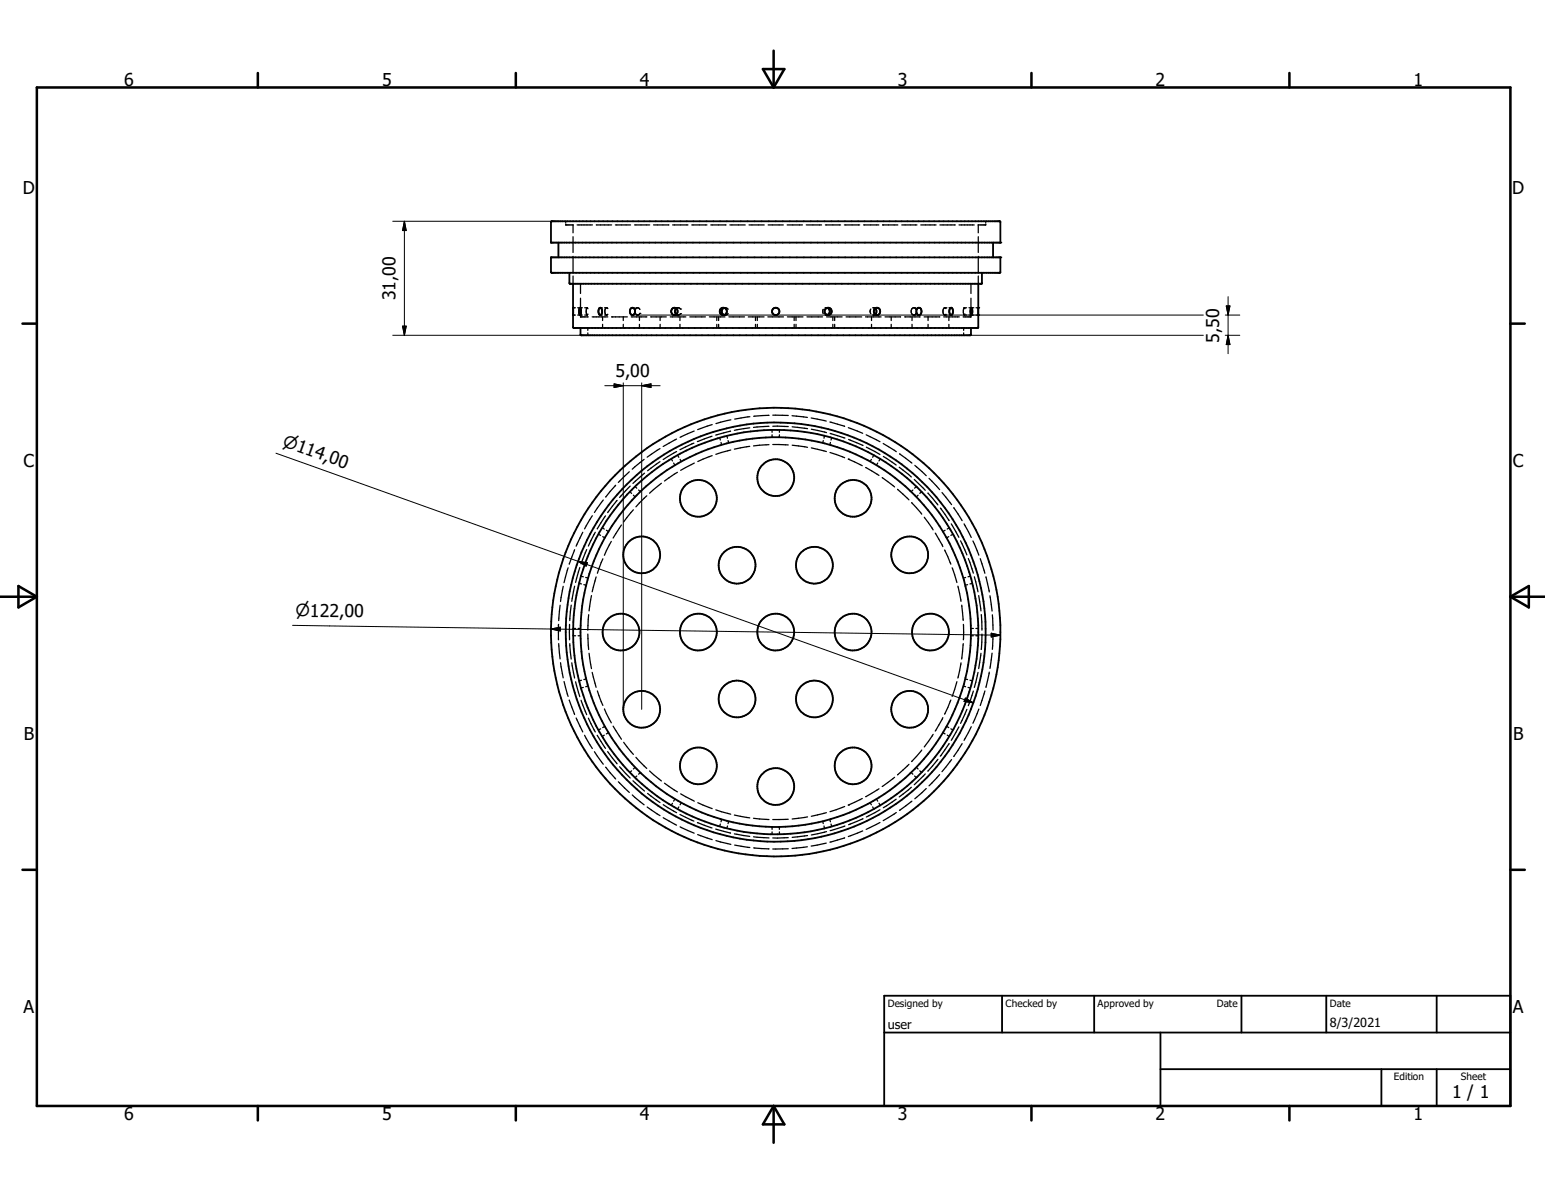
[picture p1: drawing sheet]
<svg xmlns="http://www.w3.org/2000/svg" width="279mm" height="216mm" viewBox="0 0 279 216" stroke-linecap="round" stroke-linejoin="round" font-family="sans-serif">
<g fill="#000">
<circle cx="103.6" cy="55.6" r=".17"/>
<circle cx="103.6" cy="57" r=".17"/>
<circle cx="103.8" cy="59.3" r=".17"/>
<circle cx="176.9" cy="55.6" r=".17"/>
<circle cx="176.9" cy="57" r=".17"/>
<circle cx="180.9" cy="43.9" r=".17"/>
<circle cx="180.9" cy="46.5" r=".17"/>
</g>
<g fill="none" stroke="#000" stroke-width=".33">
<path d="M99.6 46.5h81.3v2.8h-81.1l-.2-.1zM99.7 40.1l81.1-.1 .1 .1v3.8h-81.3zM101 43.9v2.6M103 49.3v2h74.5l.1-2M103.6 51.3v7.9l.2 .1h73l.1-.1v-7.9M104.9 55.6l.2 .5-.2 .9-.2-.4zM105 59.3v1.2l.1 .1h70.4l.1-.1v-1.2M108.4 55.7a.48 .48 0 0 1 .5 .2 .48 .48 0 0 1 0 .5 .33 .33 0 0 1-.1 .5 .33 .33 0 0 1-.5-.1l-.1-.5zM114.1 55.8a.62 .62 0 0 1 .8 .3 .62 .62 0 0 1-.4 .8 .65 .65 0 0 1-.6-.4 .65 .65 0 0 1 .2-.7zM122.3 55.8a.71 .71 0 0 0 0 1M131 55.7a.66 .66 0 0 0-.5 .6 .66 .66 0 0 0 .5 .6M149.6 55.7a.67 .67 0 0 1 .5 .6 .67 .67 0 0 1-.5 .6"/>
<path d="M158.3 55.8a.61 .61 0 0 1 .9 .5 .61 .61 0 0 1-1 .5 .71 .71 0 0 1 .1-1zM158.3 55.8l.2 .4-.1 .4-.1 .2M165.9 55.8a.59 .59 0 0 1 .7 .2 .59 .59 0 0 1-.1 .8 .49 .49 0 0 1-.7 0 .49 .49 0 0 1-.1-.6zM171.8 55.8a.34 .34 0 0 1 .5 0 .34 .34 0 0 1 0 .4 .52 .52 0 0 1-.4 .7l-.2-.5zM175.6 55.6l.2 .6-.1 .8-.1-.1-.1-.5zM179.6 43.9v2.6M111.2 86a40.6 40.6 0 0 1 59.8 1.7 40.6 40.6 0 0 1-6.7 59.4 40.6 40.6 0 0 1-58.6-11.5 40.5 40.5 0 0 1 5.5-49.6zM159.9 186.7h113.2M159.9 180.1h113.2v19.9h-113.2zM181.2 180.1v6.6M197.9 180.1v6.6M209.9 193.3h63.2"/>
<path d="M209.9 186.7v13.3M224.5 180.1v6.6M239.8 180.1v6.6M249.8 193.3v6.7M259.8 180.1v6.6M259.8 193.3v6.7"/>
<circle cx="122" cy="56.3" r=".62"/>
<circle cx="130.8" cy="56.3" r=".65"/>
<circle cx="140.3" cy="56.3" r=".67"/>
<circle cx="149.8" cy="56.3" r=".65"/>
<circle cx="126.3" cy="90.1" r="3.3"/>
<circle cx="140.3" cy="86.4" r="3.3"/>
<circle cx="154.3" cy="90.1" r="3.3"/>
<circle cx="112.3" cy="114.3" r="3.3"/>
<circle cx="116.1" cy="100.3" r="3.3"/>
<circle cx="126.3" cy="114.3" r="3.3"/>
<circle cx="133.3" cy="102.2" r="3.3"/>
<circle cx="140.2" cy="114.3" r="37.9"/>
<circle cx="140.3" cy="114.3" r="35.3"/>
<circle cx="140.3" cy="114.3" r="3.3"/>
<circle cx="140.3" cy="114.3" r="36.6"/>
<circle cx="147.3" cy="102.2" r="3.3"/>
<circle cx="154.3" cy="114.3" r="3.3"/>
<circle cx="164.5" cy="100.3" r="3.3"/>
<circle cx="168.3" cy="114.3" r="3.3"/>
<circle cx="116.1" cy="128.3" r="3.3"/>
<circle cx="126.3" cy="138.5" r="3.3"/>
<circle cx="133.3" cy="126.4" r="3.3"/>
<circle cx="147.3" cy="126.4" r="3.3"/>
<circle cx="154.3" cy="138.5" r="3.3"/>
<circle cx="164.5" cy="128.3" r="3.3"/>
<circle cx="140.3" cy="142.2" r="3.3"/>
</g>
<g fill="none" stroke="#000" stroke-width=".23">
<path d="M102.3 40.5v.2h1.4M102.3 40v.2M103.6 57h.5M103.6 55.6h.5M103.6 40.7v1.4M103.6 42.8v2.8M103.6 46.4v2.8M103.6 49.9v1.4M104.4 40.7h2.7M104.5 57h.8M104.5 55.6h.8M105 57h.1"/>
<path d="M105 55.6h.1M105 51.3v1.8M105 53.9v2.2M105 56.5v.6M105 57.2v.1h1.4M105.7 55.6h.5l.1 .2M106.1 55.6l-.1 .7 .2 .7h-.5M106.3 56.8l-.1 .2M106.3 59.3v.4M107.1 57.3h2.8M107.8 40.7h2.8M108.5 57h.4"/>
<path d="M108.5 55.6h.4M109 57.3v.7M109 58.6v.7M109.3 55.6h.5l.1 .2M109.6 55.6a.96 .96 0 0 0 0 1.4M109.9 56.8l-.1 .2h-.5M110.6 57.3h.1M110.6 57.3h2.8M111.3 40.7h2.7M112.7 57.3v.7M112.7 58.6v.7M114.2 57.3h2.8"/>
<path d="M114.4 57h.3M114.4 55.6h.3M114.7 40.7h2.8M115 55.6h.4l.3 .4M115.2 55.6a.75 .75 0 0 0 0 1.4M115.6 57.3v.7M115.6 58.6v.7M115.7 56.7h.1M115.7 56.7l-.3 .3h-.4M117.7 57.3h2.8M118.2 40.7h2.8M119.4 57.3v.7"/>
<path d="M119.4 58.6v.7M121.2 57.3h2.8M121.6 40.7h2.8M122 57h.2M122 55.6h.2M122.3 56.8l.2 .2M122.4 55.6h.3l.4 .3M122.5 55.6l-.2 .2M123 57.3v.7M123 58.6v.7M123.1 56.7h.1M123.1 55.9h.1"/>
<path d="M123.1 56.7l-.3 .2-.4 .1M124.7 57.3h2.9M125.1 40.7h2.7M128.3 57.3h2.8M128.5 40.7h2.8M129.6 57.3v.7M129.6 58.6v.7M130 57.3v.7M130 58.6v.7M130.8 57h.1M130.8 55.6h.1M131 56.9l.1 .1"/>
<path d="M131 55.6l.4 .1 .3 .2M131.1 55.6l-.1 .1M131.7 56.7l-.3 .2-.4 .1M131.8 57.3h2.8M132 40.7h2.8M135.3 57.3h2.9M135.5 40.7h2.7M136.6 57.3v.7M136.6 58.6v.7M137 57.3v.7M137 58.6v.7M138.9 57.3h2.8"/>
<path d="M138.9 40.7h2.8M142.3 40.7h2.8M142.4 57.3h2.8M143.6 57.3v.7M143.6 58.6v.7M143.9 57.3v.7M143.9 58.6v.7M145.8 40.7h2.8M145.9 57.3h2.9M148.9 55.9l-.1 .3 .1 .5M149.2 56.9l.3 .1M149.3 40.7h2.7"/>
<path d="M149.4 55.6l.2 .1M149.5 57.3h2.8M149.5 55.6l-.3 .1M149.6 56.9l-.2 .1M149.6 57h.2M149.6 55.6h.2M150.6 57.3v.7M150.6 58.6v.7M150.9 57.3v.7M150.9 58.6v.7M152.7 40.7h2.8M153 57.3h2.8"/>
<path d="M156.2 40.7h2.7M156.5 57.3h2.8M157.5 55.9l-.1 .3 .1 .5M157.6 57.3v.7M157.6 58.6v.7M157.9 57h.3M157.9 55.6h.3M158 55.6l.3 .2M158.3 56.8l-.3 .2M158.4 57h.2M158.4 55.6h.2M159.6 40.7h.1"/>
<path d="M159.6 40.7h2.8M160 57.3h2.9M161.2 57.3v.7M161.2 58.6v.7M163.1 40.7h2.7M163.6 57.3h2.8M164.9 57.3v.7M164.9 58.6v.7M165.3 55.6l.3 .4M165.6 55.6h-.4a.75 .75 0 0 0 0 1.4h.4M165.6 56.7h.1M165.6 56.7l-.3 .3"/>
<path d="M165.9 57h.3M165.9 55.6h.3M166.5 40.7h2.8M167.1 57.3h2.8M167.8 57.3v.7M167.8 58.6v.7M170 40.7h2.7M170.7 57.3h2.8M170.9 55.6l.2 .2M171.1 56.8l-.2 .2M171.2 55.6h-.4a.96 .96 0 0 0 0 1.4h.4M171.6 57.3v.7"/>
<path d="M171.6 58.6v.7M171.6 57h.4M171.6 55.6h.4M173.4 40.7h2.8M174.3 59.3v.4M174.4 55.6l.1 .2M174.5 56.8l-.1 .2M174.8 55.6h-.5l-.1 .5 .1 .9h.5M175.2 57h.9M175.2 55.6h.9M175.6 57h.1M175.6 55.6h.1"/>
<path d="M175.6 51.3v1.8M175.6 53.9v2M175.6 56.1v.4M175.6 56.7v.4M175.6 57.2v.1h-1.4M176.5 57h.4M176.5 55.6h.4M176.9 40.7v1.4M176.9 42.8v2.8M176.9 46.4v2.8M176.9 49.9v1.4M178.3 40.5v.2h-1.4"/>
<path d="M178.3 40v.2M106.3 60.2v.4M122.4 79.4l-2.5 1.3M125.5 77.9l-2.5 1.2M128.8 78.9l-2.7 .9M128.8 76.8l-2.6 .9M130.2 79.2l.1 .4M130.4 80l.1 .4M131.4 78.8l.2 .4M131.7 79.7l.1 .4M132.1 78l-2.7 .7M132.2 75.9l-2.7 .7"/>
<path d="M135.6 77.4l-2.8 .4M135.6 75.4l-2.7 .4M139.1 75.1l-2.8 .2M139.1 77.1l-2.8 .2M139.6 77.7v.5M139.6 78.6v.5M139.8 75.1h2.7M139.8 77.1h2.7M140.9 77.7v.5M140.9 78.6v.5M143.2 75.2l2.8 .3M143.3 77.2l2.7 .3"/>
<path d="M146.7 75.6l2.7 .5M146.7 77.6l2.8 .6M148.9 79.7l-.1 .4M149.1 78.8l-.1 .4M150.1 76.3l2.6 .8M150.1 78.4l2.7 .8M150.2 80l-.1 .4M150.4 79.2l-.1 .4M153.4 77.3l2.6 1M153.5 79.5l2.5 1.1M156.6 78.6l2.5 1.3M174.3 60.2v.4"/>
<path d="M103.9 99.4l-1 2.6M105.4 96.2l-1.2 2.6M106.1 99.4l-1 2.6M107.1 93.2l-1.4 2.4M107.6 96.2l-1.2 2.5M108.2 96.6l.4 .2M108.9 95.4l.4 .3M109 97l.4 .3M109.1 90.4l-1.6 2.3M109.5 93.3l-1.5 2.3M109.5 89.8h.1M109.7 95.9l.3 .2"/>
<path d="M110.5 97.9l-1.2 2.5M111.3 87.7l-1.7 2.1M111.6 90.5l-1.7 2.2M112.4 94.9l-1.5 2.4M113.8 85.3l-2 1.9M113.9 88.9l.3 .3M114 87.9l-1.9 2.1M114.5 92.2l-1.7 2.2M114.5 89.5l.3 .3M114.8 88l.4 .3M115.5 88.6l.3 .3M116.5 83.1l-2.2 1.7"/>
<path d="M116.6 85.6l-2.1 1.8M117 89.6l-2 2.1M119.4 81.1l-2.4 1.6M119.4 83.5l-2.3 1.6M119.6 87.4l-2.1 1.8M121.4 83l.2 .3M121.8 83.7l.2 .4M122.4 81.6l-2.5 1.5M122.5 85.4l-2.3 1.6M122.5 82.3l.3 .4M123 83.1l.2 .4M125.5 80.1l-2.5 1.2"/>
<path d="M125.6 83.7l-2.5 1.4M128.8 82.4l-2.6 1.1M132.1 81.4l-2.6 .8M135.6 80.7l-2.8 .5M139.1 80.4l-2.8 .2M139.8 80.4l2.7 .1M143.3 80.5l2.7 .4M146.7 81l2.7 .6M150.1 81.8l2.6 1M153.4 83h.1M153.4 83l2.5 1.2M156.6 84.5l2.4 1.5"/>
<path d="M156.7 80.9l2.4 1.3M157.6 83.1l-.2 .4M158 82.3l-.2 .4M158.7 83.7l-.2 .4M159.2 83l-.2 .3M159.5 86.4l2.3 1.6M159.7 80.2l2.4 1.5M159.7 82.5l2.4 1.6M162.3 88.5l2.1 1.9M162.6 84.5l2.2 1.7M162.7 82.1l2.2 1.6M164.9 90.9l1.8 2.1"/>
<path d="M165.1 88.6l-.3 .3M165.3 86.7l2 2M165.4 84.2l2.1 1.8M165.7 88l-.3 .3M166 89.5l-.3 .3M166.7 88.9l-.4 .3M167.1 93.5l1.6 2.3M167.8 89.2l1.8 2.1M168 86.5l1.9 2M169.1 96.4l1.4 2.4M170 91.9l1.6 2.2M170.4 89.1l1.7 2.1"/>
<path d="M170.8 99.4l1.2 2.6M170.9 95.9l-.4 .2M171.6 97l-.4 .3M171.7 95.4l-.4 .3M172 94.7l1.4 2.5M172.3 96.6l-.3 .2M172.5 91.8l1.5 2.3M173.7 97.8l1.2 2.5M174.3 94.7l1.3 2.5M175.9 97.8l1.1 2.6M101 112.9v2.8M101 116.4l.3 2.7"/>
<path d="M101.3 109.4l-.3 2.8M101.4 119.8l.4 2.8M101.8 106l-.4 2.8M102.7 102.7l-.7 2.7M103 112.9v2.8M103 116.4l.3 2.8M103.3 109.4l-.3 2.8M103.4 119.9l.5 2.7M103.7 113.6h.4M103.7 115h.4M103.9 106l-.5 2.7M104.5 113.6h.5"/>
<path d="M104.5 115h.5M104.7 105.5l.5 .1M104.9 102.6l-.8 2.7M105.1 104.2l.4 .1M105.6 105.7l.4 .1M105.9 104.4l.5 .1M106.3 114.7l.2 2.7M106.5 111.1l-.2 2.8M106.5 118.1l.5 2.8M107 107.7l-.5 2.8M107.8 104.3l-.7 2.7M109 101l-1 2.7"/>
<path d="M172.2 102.7l.8 2.6M173.2 106l.6 2.7M173.8 119.9l-.6 2.7M173.9 109.4l.3 2.8M174.2 116.4l-.3 2.8M174.2 112.9v2.8M174.6 104.4l-.4 .1M175 105.7l-.5 .1M175.1 101l.9 2.6M175.5 104.2l-.4 .1M175.6 113.6h.4M175.6 115h.4"/>
<path d="M175.8 105.5l-.4 .1M176.2 104.3l.7 2.7M176.5 113.6h.4M176.5 115h.4M177 107.7l.4 2.8M177.3 101l.8 2.7M177.4 118.1l-.4 2.8M177.4 111.1l.2 2.8M177.6 114.7l-.2 2.7M178.3 104.3h.1M178.3 104.3l.6 2.7M179 107.7l.4 2.8"/>
<path d="M179.4 118.1l-.4 2.8M179.5 111.2l.1 2.7M179.6 114.7l-.1 2.7M102 123.2l.7 2.7M102.9 126.6l1 2.6M104.1 123.3l.8 2.7M104.2 129.8l1.2 2.5M105.1 126.6l1 2.6M105.2 123l-.5 .1M105.5 124.3l-.4 .1M105.7 133l1.4 2.3M106 122.8l-.4 .1"/>
<path d="M106.4 124l-.5 .2M106.4 129.9l1.2 2.4M107.1 121.6l.7 2.7M107.5 135.9l1.6 2.3M108 133l1.5 2.3M108 124.9l1 2.7M108.6 131.8l-.4 .2M109.3 132.9l-.4 .3M109.3 128.2l1.2 2.5M109.4 131.3l-.4 .3M109.5 138.7h.1M109.6 138.7l1.7 2.2"/>
<path d="M109.9 135.9l1.7 2.2M110 132.5l-.3 .2M110.9 131.3l1.5 2.4M112.1 138.6l1.9 2.1M112.8 134.2l1.7 2.2M114.2 139.4l-.3 .3M114.8 138.7l-.3 .4M115 136.9l2 2M115.8 139.7l-.3 .3M117.5 139.4l2.1 1.8M164.4 138.2l-2.1 1.9M164.8 139.7l.3 .3"/>
<path d="M165.7 138.7l.3 .4M166.3 139.4l.4 .3M166.7 135.6l-1.8 2.1M167.3 139.9l-2 2M167.8 139.4h.1M168.7 132.8l-1.6 2.3M169.6 137.3l-1.8 2.1M170.5 129.8l-1.4 2.4M170.5 132.5l.4 .2M171.2 131.3l.4 .3M171.3 132.9l.4 .3M171.6 134.5l-1.6 2.2"/>
<path d="M172 126.6l-1.2 2.5M172 131.8l.3 .2M172.1 137.4l-1.7 2.1M173 123.3l-.8 2.6M173.4 131.4l-1.4 2.5M174 134.5l-1.5 2.3M174.2 124l.4 .2M174.5 122.8l.5 .1M174.9 128.3l-1.2 2.5M175.1 124.3l.4 .1M175.4 123l.4 .1M175.6 131.4l-1.3 2.5"/>
<path d="M176 125l-.9 2.6M176.9 121.6l-.7 2.7M177 128.2l-1.1 2.6M178.1 124.9l-.8 2.7M178.3 124.2h.1M178.9 121.5l-.6 2.7M111.8 141.4l2 1.9M114.3 143.7l2.2 1.8M114.5 141.2l2.1 1.8M115.2 140.3l-.4 .3M117 145.9l2.4 1.6M117.1 143.5l2.3 1.6"/>
<path d="M119.9 147.9l2.5 1.3M119.9 145.5l2.5 1.4M120.2 141.6l2.3 1.6M121.6 145.2l-.2 .4M122 144.5l-.2 .4M122.8 145.9l-.3 .4M123 147.3l2.5 1.2M123 149.5l2.5 1.2M123.1 143.5l2.5 1.4M123.2 145.1l-.2 .4M126.1 148.7l2.7 1M126.2 150.9l2.6 .9"/>
<path d="M126.2 145.1l2.6 1.1M129.4 149.9l2.7 .7M129.5 146.4l2.6 .8M129.5 152l2.7 .7M130.3 149l-.1 .4M130.5 148.2l-.1 .4M131.6 149.4l-.2 .4M131.8 148.5l-.1 .4M132.8 150.8l2.8 .4M132.8 147.4l2.8 .5M132.9 152.8l2.7 .4M136.3 151.3l2.8 .2"/>
<path d="M136.3 148l2.8 .2M136.3 153.3l2.8 .2M139.6 149.5v.5M139.6 150.4v.5M140.9 149.5v.5M140.9 150.4v.5M142.5 153.5h-2.7M142.5 151.5h-2.7M142.5 148.1l-2.7 .1M146 153.1l-2.8 .3M146 151.1l-2.7 .3M146 147.7l-2.7 .4"/>
<path d="M148.8 148.5l.1 .4M149 149.4l.1 .4M149.4 152.5l-2.7 .5M149.4 146.9l-2.7 .7M149.5 150.4l-2.8 .6M150.1 148.2l.1 .4M150.3 149l.1 .4M152.7 151.5l-2.6 .8M152.7 145.8l-2.6 1M152.8 149.4l-2.7 .8M153.4 145.6h.1M155.9 144.4l-2.5 1.2"/>
<path d="M156 150.2l-2.6 1.1M156 148l-2.5 1.1M157.4 145.1l.2 .4M157.8 145.9l.2 .4M158.5 144.5l.2 .4M159 142.6l-2.4 1.5M159 145.2l.2 .4M159.1 148.7l-2.5 1.3M159.1 146.4l-2.4 1.3M161.8 140.5l-2.3 1.7M162.1 144.5l-2.4 1.6M162.1 146.9l-2.4 1.5"/>
<path d="M164.8 142.4l-2.2 1.7M164.9 144.9l-2.2 1.6M165.4 140.3l.3 .3M167.5 142.6l-2.1 1.8M169.9 140.1l-1.9 2"/>
</g>
<g fill="none" stroke="#000" stroke-width=".46">
<path d="M6.7 15.8h266.4v184.2h-266.4zM46.6 13.2v2.6M93.3 13.2v2.6M138 12.5h3.8l-1.9 3.3zM139.9 9.2v6.6M186.5 13.2v2.6M233.2 13.2v2.6M4.1 58.5h2.6M273.1 58.5h2.6M0 107.9h6.7M3.3 106l3.4 1.9-3.4 1.9zM273.1 107.9h6.3"/>
<path d="M273.1 107.9l3.4-1.9v3.8zM4.1 157.3h2.6M273.1 157.3h2.6M46.6 200v2.6M93.3 200v2.6M139.9 200v6.6M139.9 200l1.9 3.3h-3.8zM186.5 200v2.6M233.2 200v2.6"/>
</g>
<g fill="none" stroke="#000" stroke-width=".18">
<path d="M71 40h28.8M72.8 59h.7l-.4 1.6zM73.1 40v20.6M73.1 40l.4 1.7h-.7zM115.3 57h102.3M221.6 57h2.6M221.8 55.3h.6l-.3 1.7zM222.1 53.6v10.4M71 60.6h34.1M109.4 69.7h10M111.1 69.4l1.6 .3-1.6 .4zM112.7 69.2v59.1"/>
<path d="M116 69.7l1.7-.3v.7zM116 69.2v59.1M175.5 60.6h42.1M221.6 60.6h2.6M222.1 60.6l.3 1.7h-.6zM49.9 82l126.1 45.1M52.9 113.1l46.7 .6M99.6 113.7l81.3 1.2M99.6 113.7l1.7-.3v.7zM104.5 101.5l1.7 .3-.2 .6zM179.3 114.5l1.6 .4-1.6 .3zM174.6 126.2l1.4 .9-1.7-.3z"/>
</g>
<path d="M72.8 59h.7l-.4 1.6zM73.1 40l.4 1.7h-.7zM221.8 55.3h.6l-.3 1.7zM111.1 69.4l1.6 .3-1.6 .4zM116 69.7l1.7-.3v.7zM222.1 60.6l.3 1.7h-.6zM99.6 113.7l1.7-.3v.7zM104.5 101.5l1.7 .3-.2 .6zM179.3 114.5l1.6 .4-1.6 .3zM174.6 126.2l1.4 .9-1.7-.3z" fill="#000" stroke="#000" stroke-width=".18"/>
<g font-size="3.2">
<text x="22.5" y="15.6">6</text>
<text x="69.1" y="15.6">5</text>
<text x="115.7" y="15.6">4</text>
<text x="162.3" y="15.6">3</text>
<text x="209" y="15.6">2</text>
<text x="255.6" y="15.6">1</text>
<text x="4.1" y="35">D</text>
<text x="273.5" y="35">D</text>
<text x="71.5" y="54.3" transform="rotate(-90 71.5 54.3)">31,00</text>
<text x="220.5" y="61.9" transform="rotate(-90 220.5 61.9)">5,50</text>
<text x="111.3" y="68.2">5,00</text>
<text x="4.3" y="84.4">C</text>
<text x="273.6" y="84.4">C</text>
<text x="4.3" y="133.7">B</text>
<text x="273.6" y="133.7">B</text>
<text x="4.3" y="183.1">A</text>
<text x="273.6" y="183.1">A</text>
<text x="22.5" y="202.6">6</text>
<text x="69.1" y="202.6">5</text>
<text x="115.7" y="202.6">4</text>
<text x="162.3" y="202.6">3</text>
<text x="209" y="202.6">2</text>
<text x="255.6" y="202.6">1</text>
<text x="262.6" y="198.6">1 / 1</text>
</g>
<g font-size="3">
<text x="51" y="80.6" transform="rotate(20 51 80.6)">n114,00</text>
<text x="53.5" y="111.5" transform="rotate(1 53.5 111.5)">n122,00</text>
</g>
<g font-size="2.3">
<text x="240.5" y="185.7">8/3/2021</text>
<text x="160.5" y="186">user</text>
</g>
<g font-size="1.8">
<text x="160.5" y="182.1">Designed by</text>
<text x="181.9" y="182.1">Checked by</text>
<text x="198.5" y="182.1">Approved by</text>
<text x="220" y="182">Date</text>
<text x="240.5" y="182">Date</text>
<text x="252.1" y="195.4">Edition</text>
<text x="264.2" y="195.4">Sheet</text>
</g>
</svg>
